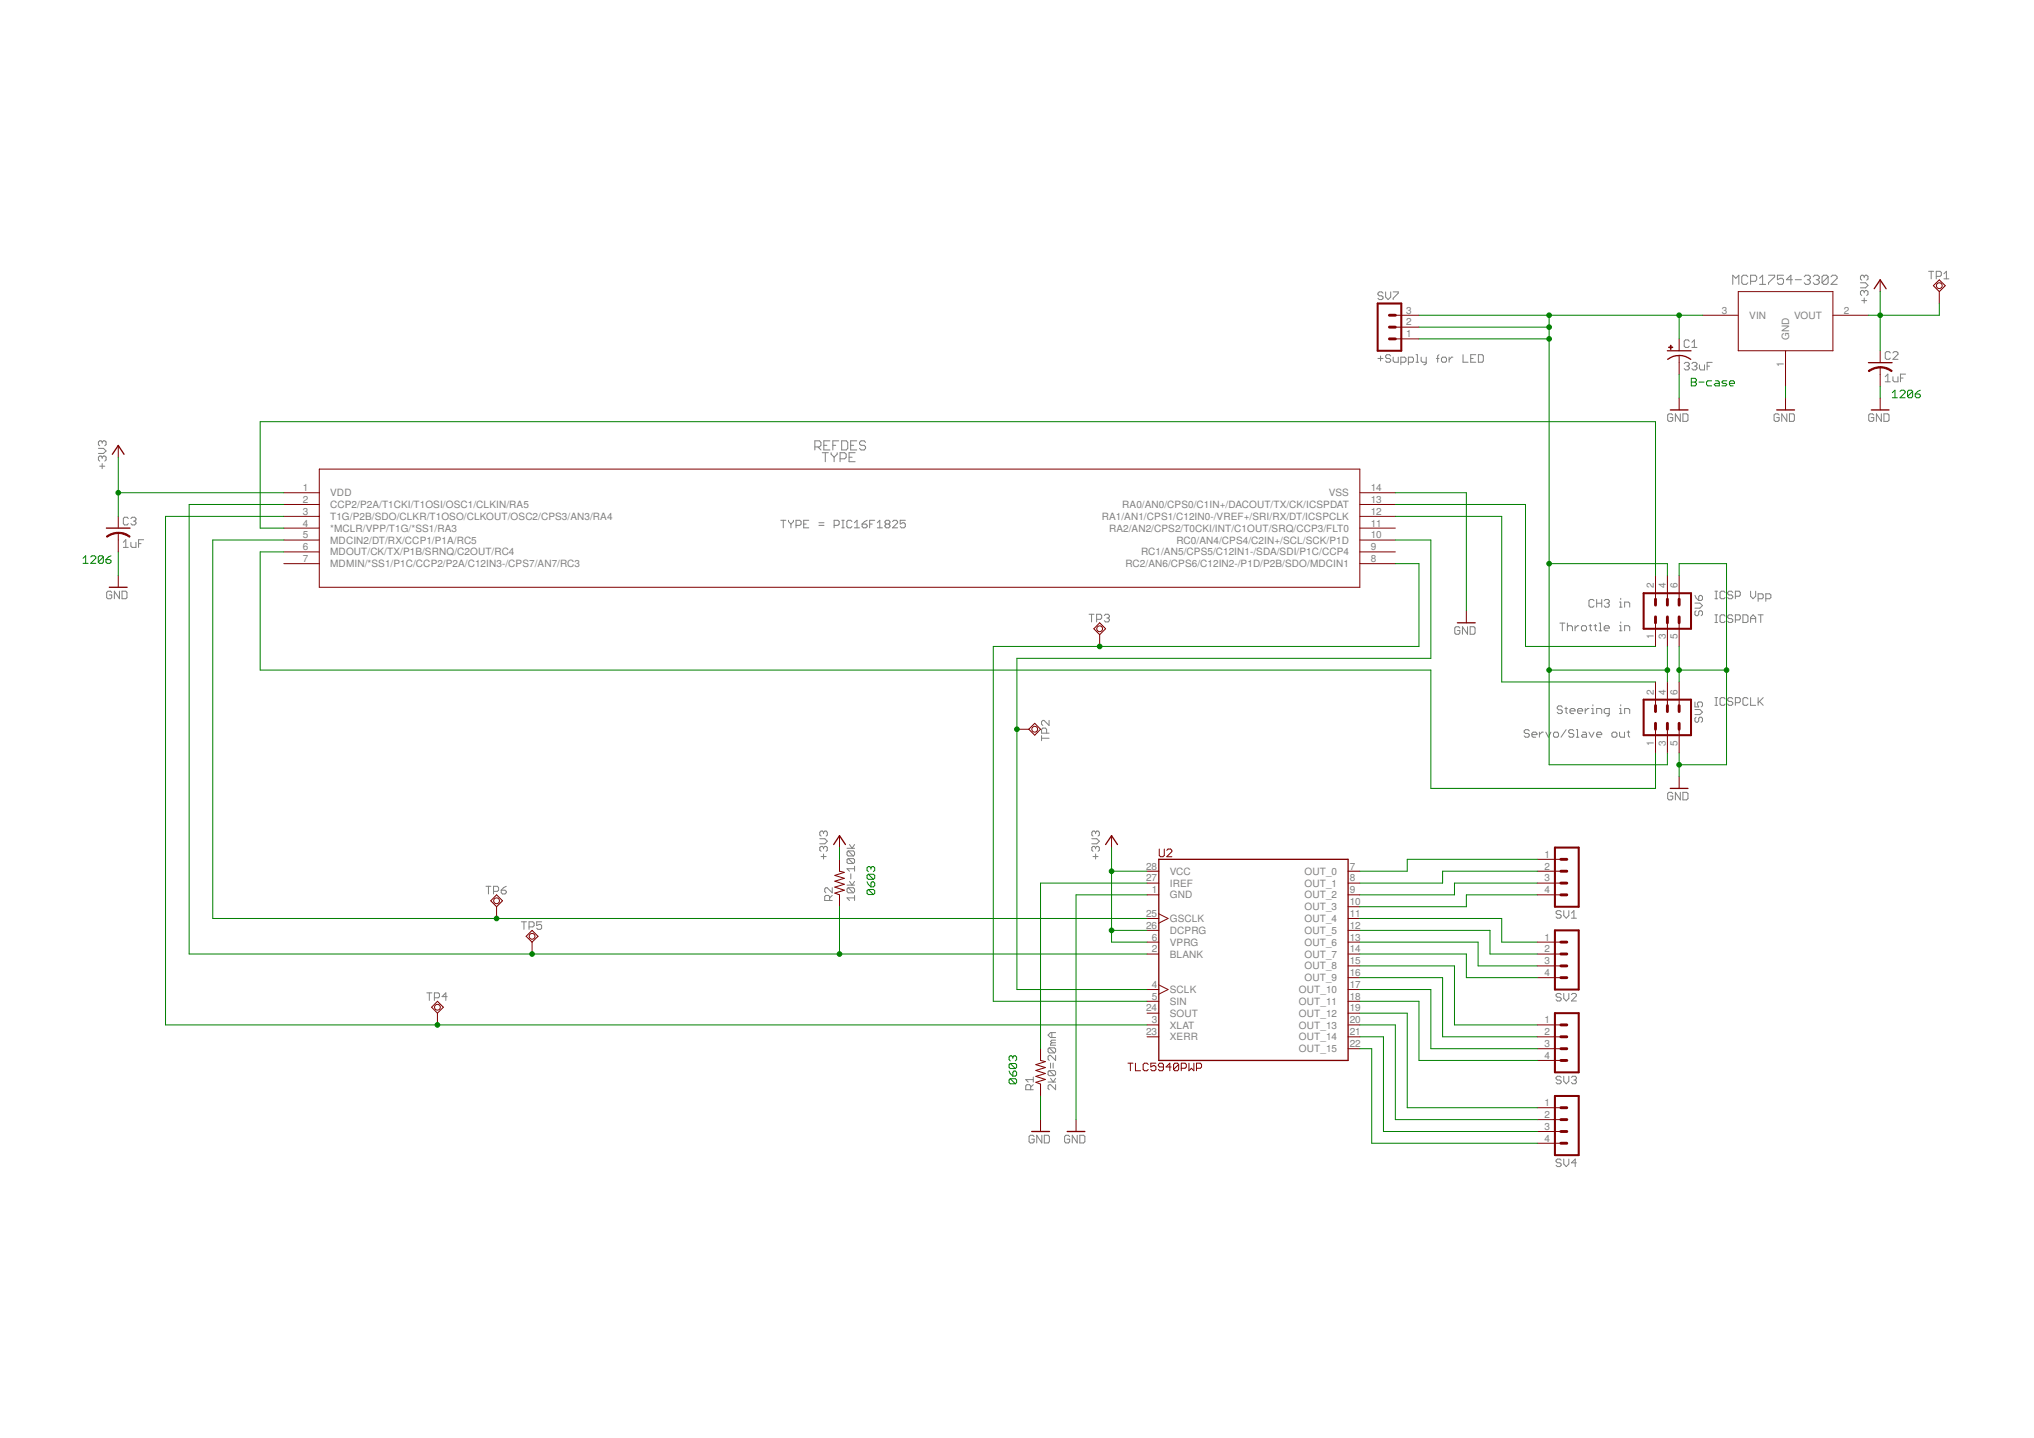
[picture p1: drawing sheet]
<svg xmlns="http://www.w3.org/2000/svg" width="297mm" height="210mm" viewBox="0 0 297 210" stroke-linecap="round" stroke-linejoin="round" font-family="sans-serif">
<g fill="none" stroke="#808080" stroke-width=".15">
<path d="M281.6 39.6h.8M282 39.6v1.1M283.9 40l.3-.4v1.1M201.2 52.3h.8M201.6 52v.7M202 42.8l-.2-.2h-.4l-.2 .2v.2l.2 .2h.4l.2 .1v.2l-.2 .2h-.4l-.2-.2M202.4 42.6v.7l.3 .4 .4-.4v-.7M203.1 52l-.2-.2h-.4l-.1 .3 .1 .2h.4l.2 .2v.2l-.2 .2h-.4l-.1-.2M203.5 52.1v.6l.1 .2h.6v-.8M203.5 42.6h.7v.2l-.7 .7v.2M204.6 52.9h.5l.2-.2v-.4l-.2-.2h-.5v1.1M205.7 52.9h.5l.2-.2v-.4l-.2-.2h-.5v1.1"/>
<path d="M206.8 51.8h.2v1.1M206.8 52.9h.4M207.5 52.1v.6l.2 .2h.6M208.3 52.1v1l-.4 .1M209.8 52.3h.3M210.1 51.8l-.1 .2v.9M210.5 52.3l.2-.2h.4l.1 .2v.4l-.1 .2h-.4l-.2-.2zM211.6 52.1v.8M212.2 52.1h-.2l-.4 .4M213.7 51.8v1.1h.7M214.8 52.3h.3M215.5 51.8h-.7v1.1h.7"/>
<path d="M215.9 51.8h.6l.1 .2v.7l-.1 .2h-.6zM246 53.1l.1-.2h.4l.2 .2v.2l-.2 .1M246.3 53.4h.2M246.5 53.4l.2 .2v.2l-.2 .2h-.4l-.1-.2M246.7 49.8l-.2-.2h-.4l-.1 .2v.7l.1 .2h.4l.2-.2M247.1 53.1l.2-.2h.3l.2 .2v.2l-.2 .1M247.1 50.7h.7M247.1 50l.3-.4v1.1M247.4 53.4h.2M247.6 53.4l.2 .2v.2l-.2 .2h-.3l-.2-.2M248.2 53.3v.5l.2 .2h.5v-.7M249.3 53.4h.4"/>
<path d="M250 52.9h-.7v1.1M253 41.5v-1.3l.5 .4 .4-.4v1.3M255.2 40.4l-.2-.2h-.4l-.2 .2v.9l.2 .2h.4l.2-.2M255.7 41.1h.6l.2-.3v-.4l-.2-.2h-.6v1.3M257 41.5h.9M257 40.6l.4-.4v1.3M258.3 40.2h.9v.2l-.9 .9v.2M260.5 40.2h-.9v.6l.4-.2h.2l.3 .2v.5l-.3 .2h-.4l-.2-.2M261.8 40.8h-.9l.6-.6v1.3M262.2 40.8h.9M263.5 40.4l.2-.2h.4l.3 .2v.2l-.3 .2M263.9 40.8h.2"/>
<path d="M264.1 40.8l.3 .3v.2l-.3 .2h-.4l-.2-.2M264.8 40.4l.2-.2h.5l.2 .2v.2l-.2 .2M265.2 40.8h.3M265.5 40.8l.2 .3v.2l-.2 .2h-.5l-.2-.2M267 40.4l-.2-.2h-.5l-.2 .2v.9M267 40.4v.9l-.2 .2h-.5l-.2-.2M267 40.4l-.9 .9M267.4 40.4l.2-.2h.5l.2 .2v.2l-.9 .9h.9M271.7 41.3h.7l.4 .4-.4 .3h-.7M271.9 43.9h.7M272.2 40.3v.2M272.2 42.6v.2"/>
<path d="M272.2 43.5v.7M272.2 42.6l-.1-.2h-.2l-.2 .2v.3l.2 .2M272.2 40.3l-.1-.1-.4 .1v.4l.2 .2M272.2 42.6l.2-.2h.2l.2 .2v.3l-.2 .2M272.2 40.3l.2-.1 .4 .1v.4l-.2 .2M275.3 55l.4-.4v1.1M275.3 55.7h.8M276.1 51.5l-.2-.2h-.4l-.2 .2v.8l.2 .2h.4l.2-.2M276.4 55v.5l.2 .2h.6v-.7M276.4 51.5l.2-.2h.4l.2 .2v.2l-.8 .8h.8M277.5 55.2h.4M278.3 54.6h-.8v1.1"/>
<path d="M282.8 40.3h.5l.2-.1v-.4l-.2-.2h-.5v1.1M283.9 40.7h.7M14.4 65.4h.7l.4 .4-.4 .4h-.7M14.6 68.1h.7M14.9 64.5v.2M14.9 66.7v.2M14.9 67.7v.7M14.9 66.7l-.1-.1h-.2l-.2 .1v.4l.2 .2M14.9 64.5l-.1-.2h-.2l-.2 .2v.4l.2 .2M14.9 66.7l.2-.1h.2l.2 .1v.4l-.2 .2M14.9 64.5l.2-.2h.2l.2 .2v.4l-.2 .2M18 79.2l.4-.4v1.1"/>
<path d="M18 79.9h.7M18.7 75.7l-.1-.2h-.4l-.2 .2v.7l.2 .2h.4l.1-.2M19.1 79.2v.5l.2 .2h.6v-.7M19.1 75.7l.2-.2h.4l.2 .2v.2l-.2 .2M19.5 76.1h.2M19.7 76.1l.2 .1v.2l-.2 .2h-.4l-.2-.2M20.2 79.4h.4M21 78.8h-.8v1.1M114 75.9h.8M114.4 75.9v1.1M115.1 75.9v.2l.4 .4M115.5 76.5v.5"/>
<path d="M115.9 75.9v.2l-.4 .4M116.2 76.7h.6l.2-.2v-.4l-.2-.2h-.6v1.1M117.4 76.5h.3M118.1 75.9h-.7v1.1h.7M119 65.2h.7l.2-.2v-.4l-.2-.3h-.7v1.4M119.4 65.2l.5 .5M119.6 76.7h.7M119.6 76.3h.7M120.1 66.1h.9M120.3 65h.5M120.5 66.1v1.3M121.2 64.3h-.9v1.4h.9"/>
<path d="M121.4 66.1v.2l.4 .4M121.6 65h.4M121.8 66.7v.7M121.8 76.7h.6l.2-.2v-.4l-.2-.2h-.6v1.1M122.3 66.1v.2l-.5 .4M122.5 64.3h-.9v1.4M122.7 67h.7l.2-.3v-.4l-.2-.2h-.7v1.3M122.9 64.3h.7l.2 .3v.8l-.2 .3h-.7zM122.9 75.9h.4M122.9 77h.4M123.1 75.9v1.1M124 66.7h.4"/>
<path d="M124.2 65h.5M124.4 76.1l-.2-.2h-.4l-.1 .2v.8l.1 .1h.4l.2-.1M124.8 77h.7M124.8 76.3l.4-.4v1.1M124.9 66.1h-.9v1.3h.9M125.1 64.3h-.9v1.4h.9M125.9 76.5h.5l.2 .2v.2l-.2 .1h-.3l-.2-.1zM126.4 64.6l-.2-.3h-.4l-.3 .3v.2l.3 .2h.4l.2 .2v.2l-.2 .3h-.4l-.3-.3M126.6 75.9l-.3 .2-.4 .4M127 76.5h.4M127.7 75.9h-.7v1.1M128.1 77h.8"/>
<path d="M128.1 76.3l.4-.4v1.1M129.4 76.5l-.2-.2 .2-.4h.4l.2 .2-.2 .4M129.4 76.5l-.2 .2 .2 .3h.4l.2-.1-.2-.4M129.4 76.5h.4M130.3 76.1l.2-.2h.4l.2 .2v.2l-.8 .7h.8M132.2 75.9h-.7v.6l.5-.2 .2 .2v.4l-.2 .1h-.3l-.2-.1M244.3 60.6l-.2-.2h-.4l-.2 .2v.7l.2 .2h.4l.2-.2v-.3h-.4M245.4 60.4v1.1l-.7-1.1v1.1M245.8 60.4h.5l.2 .2v.7l-.2 .2h-.5zM259.8 60.6l-.2-.2h-.3l-.2 .2v.7l.2 .2h.3l.2-.2v-.3h-.3M260.9 60.4v1.1l-.7-1.1v1.1M261.3 60.4h.6l.1 .2v.7l-.1 .2h-.6z"/>
<path d="M273.6 60.6l-.1-.2h-.4l-.2 .2v.7l.2 .2h.4l.1-.2v-.3h-.3M274.7 60.4v1.1l-.7-1.1v1.1M275.1 60.4h.6l.2 .2v.7l-.2 .2h-.6zM16.3 86.5l-.1-.2h-.4l-.2 .2v.7l.2 .2h.4l.1-.2v-.4h-.3M17.4 86.3v1.1l-.7-1.1v1.1M17.8 86.3h.6l.1 .2v.7l-.1 .2h-.6zM159 89.7h.8M159.4 89.7v1.1M160.1 90.4h.6l.2-.2v-.3l-.2-.2h-.6v1.1M161.3 89.9l.2-.2h.3l.2 .2v.1l-.2 .2M161.6 90.2h.2M161.8 90.2l.2 .2v.2l-.2 .2h-.3l-.2-.2"/>
<path d="M213.2 91.7l-.2-.2h-.4l-.2 .2v.7l.2 .2h.4l.2-.2v-.4h-.4M214.3 91.5v1.1l-.7-1.1v1.1M214.7 91.5h.5l.2 .2v.7l-.2 .2h-.5zM227.8 91h.7M228.2 91v1.1M228.9 91v1.1M228.9 91.5l.2-.2h.3l.2 .2v.6M230 91.3v.8M230.6 91.3h-.2l-.4 .4M231.1 91.3h.4l.2 .2v.4l-.2 .2h-.4l-.2-.2v-.4zM232.1 91.3h.3M232.2 91.1v.8l.2 .2"/>
<path d="M232.8 91.3h.4M232.8 87.7l-.2-.2h-.4l-.1 .2v.7l.1 .2h.4l.2-.2M233 91.1v.8l.2 .2M233.2 87.5v1.1M233.2 88.1h.7M233.5 91h.2v1.1M233.5 92.1h.4M233.9 87.5v1.1M234.3 87.7l.2-.2h.3l.2 .2v.2l-.2 .2M234.3 91.7h.7l-.2-.4h-.3l-.2 .2v.4l.2 .2h.3M234.7 88.1h.1M234.8 88.1l.2 .1v.2l-.2 .2h-.3l-.2-.2"/>
<path d="M236.5 87.9h.2v.7M236.5 91.3h.2v.8M236.5 92.1h.4M236.5 88.6h.4M236.7 87.3v.2M236.7 90.8v.2M237.3 88.6v-.7h.5l.2 .2v.5M237.3 92.1v-.8h.5l.2 .2v.6M247.5 88h.7l.4 .4-.4 .4h-.7M247.5 86.9l.2 .4 .4 .4M247.7 89.2l-.2 .1v.4l.2 .2h.2l.2-.2v-.4l.1-.1h.2l.2 .1v.4l-.2 .2M248.2 86.9h.2l.2 .2v.4l-.2 .2h-.3v-.6z"/>
<path d="M250.4 90.9h.4M250.4 89.7h.4M250.4 87.4h.4M250.4 86.3h.4M250.6 86.3v1.1M250.6 89.7v1.2M251.9 86.5l-.1-.2h-.4l-.2 .2v.7l.2 .2h.4l.1-.2M251.9 89.9l-.1-.2h-.4l-.2 .2v.8l.2 .2h.4l.1-.2M253 86.5l-.1-.2h-.4l-.2 .2v.2l.2 .1h.4l.1 .2v.2l-.1 .2h-.4l-.2-.2M253 89.9l-.1-.2h-.4l-.2 .2v.2l.2 .2h.4l.1 .2v.2l-.1 .2h-.4l-.2-.2M253.4 87h.6l.1-.2v-.3l-.1-.2h-.6v1.1M253.4 90.5h.6l.1-.2v-.4l-.1-.2h-.6v1.2"/>
<path d="M254.5 89.7h.6l.2 .2v.8l-.2 .2h-.6zM255.7 86.3v.7l.3 .4 .4-.4v-.7M255.7 90.9v-.8l.3-.4 .4 .4v.8M255.7 90.3h.7M256.8 87.4h.5l.2-.2v-.4l-.2-.1h-.5v1.1M256.8 89.7h.7M257.1 89.7v1.2M257.9 87.4h.5l.2-.2v-.4l-.2-.1h-.5v1.1M152.1 107.8h1.1M152.1 107.4v.7M152.8 107v-.5l-.1-.2h-.4l-.2 .2v.5h1.1M153.2 105.2v.7l-.7-.7h-.2l-.2 .1v.4l.2 .2"/>
<path d="M223.3 106.7l-.2-.2h-.3l-.2 .2v.2l.2 .2h.3l.2 .1v.2l-.2 .2h-.3l-.2-.2M223.7 107.2h.8v-.1l-.2-.2h-.4l-.2 .2v.3l.2 .2h.4M224.8 106.9v.7M225.4 106.9h-.2l-.4 .3M225.7 106.9l.4 .7 .4-.7M226.9 107.1l.2-.2h.3l.2 .2v.3l-.2 .2h-.3l-.2-.2zM228.2 103.2l-.2-.2h-.4l-.2 .2v.2l.2 .2h.4l.2 .2v.2l-.2 .2h-.4l-.2-.2M228.5 103.4h.4M228.7 106.5l-.7 1.1M228.7 103.2v.8l.2 .2M229.3 103.8h.7v-.2l-.2-.2h-.3l-.2 .2v.4l.2 .2h.3M229.8 106.7l-.2-.2h-.3l-.2 .2v.2l.2 .2h.3l.2 .1v.2l-.2 .2h-.3l-.2-.2"/>
<path d="M230.2 106.5h.2v1.1M230.2 107.6h.4M230.4 103.8h.7l-.2-.4h-.3l-.2 .2v.4l.2 .2h.3M231.1 106.9h.4l.2 .2v.5h-.6l-.2-.2 .2-.2h.6M231.5 103.4v.8M232.1 106.9l.3 .7 .4-.7M232.1 103.4h-.2l-.4 .4M232.4 104.2h.4M232.4 103.4h.2v.8M232.6 102.9v.1M233.2 107.2h.7v-.1l-.2-.2h-.3l-.2 .2v.3l.2 .2h.3M233.2 104.2v-.8h.5l.2 .2v.6"/>
<path d="M235 104.2h-.5l-.2-.2v-.4l.2-.2h.5v.9l-.2 .2h-.1M235.4 107.1l.2-.2h.3l.2 .2v.3l-.2 .2h-.3l-.2-.2zM236.5 106.9v.5l.2 .2h.5v-.7M236.5 104.2h.4M236.5 103.4h.2v.8M236.7 102.9v.1M237.3 104.2v-.8h.5l.2 .2v.6M237.6 106.9h.4M237.8 106.7v.7l.2 .2M244.3 115.8l-.2-.1h-.4l-.2 .1v.8l.2 .2h.4l.2-.2v-.4h-.4M245.4 115.7v1.1l-.7-1.1v1.1M245.8 115.7h.5l.2 .1v.8l-.2 .2h-.5z"/>
<path d="M247.5 102.5v.7h.6l-.2-.4v-.2l.2-.1h.3l.2 .1v.4l-.2 .2M247.5 103.6h.7l.4 .3-.4 .4h-.7M247.7 104.7l-.2 .2v.3l.2 .2h.2l.2-.2v-.3l.1-.2h.2l.2 .2v.3l-.2 .2M250.4 103h.4M250.4 101.8h.4M250.6 101.8v1.2M251.9 102l-.1-.2h-.4l-.2 .2v.8l.2 .2h.4l.1-.2M253 102l-.1-.2h-.4l-.2 .2v.2l.2 .2h.4l.1 .2v.2l-.1 .2h-.4l-.2-.2M253.4 102.6h.6l.1-.2v-.4l-.1-.2h-.6v1.2M255.3 102l-.2-.2h-.4l-.2 .2v.8l.2 .2h.4l.2-.2M255.7 101.8v1.2h.7M256.8 101.8v1.2"/>
<path d="M256.9 102.4l.6 .6M257.5 101.8l-.7 .8M71 129.4h.7M71.3 129.4v1.1M72.1 130.1h.5l.2-.2v-.3l-.2-.2h-.5v1.1M73.2 129.9h.5l.2 .2v.2l-.2 .2h-.3l-.2-.2zM73.9 129.4l-.3 .2-.4 .3M76.1 134.6h.8M76.5 134.6v1.1M77.3 135.3h.5l.2-.2v-.4l-.2-.1h-.5v1.1M79.1 134.6h-.7v.5l.5-.2 .2 .2v.4l-.2 .2h-.4l-.1-.2M119.7 122.4h.8l.3 .4-.3 .4h-.8"/>
<path d="M119.9 125h.7M120.3 123.7l-.2-.2h-.2l-.2 .2v.4l.2 .2M120.3 123.7l.2-.2h.1l.2 .2v.4l-.2 .2M120.3 121.5l-.2-.2h-.2l-.2 .2v.4l.2 .1M120.3 121.5l.2-.2h.1l.2 .2v.4l-.2 .1M120.3 121.5v.2M120.3 123.7v.2M120.3 124.7v.7M121.2 131.4v-.5l-.2-.2h-.4l-.2 .2v.5h1.1M121.5 129.6v.7l-.7-.7h-.2l-.2 .2v.3l.2 .2M121.5 130.7l-.3 .4M123.7 129.2h1.1"/>
<path d="M123.7 123.8h1.1M123.9 124.2l-.2 .2v.4l.2 .1h.7M123.9 125.3l-.2 .2v.4l.2 .1h.7M123.9 129.6l-.2 .2v.3l.2 .2h.7M123.9 124.2h.7l.2 .2v.4l-.2 .1M123.9 125.3h.7l.2 .2v.4l-.2 .1M123.9 129.6h.7l.2 .2v.3l-.2 .2M123.9 129.6l.7 .7M123.9 125.3l.7 .7M123.9 124.2l.7 .7M124.1 128.7l.3 .5 .4-.5M124.1 123.3l.3 .5 .4-.5"/>
<path d="M124.2 127.6v.7M124.8 126.8h-1.1l.4 .4M124.8 131.1h-1.1l.4 .3M124.8 126.4v.8M124.8 130.7v.7M159.4 122.4h.8l.3 .4-.3 .4h-.8M159.6 125h.8M160 121.5v.2M160 123.7v.2M160 124.7v.7M160 123.7l-.2-.2h-.2l-.2 .2v.4l.2 .2M160 121.5l-.2-.2h-.2l-.2 .2v.4l.2 .1"/>
<path d="M160 123.7l.2-.2h.2l.1 .2v.4l-.1 .2M160 121.5l.2-.2h.2l.1 .2v.4l-.1 .1M228 133.1l-.2-.2h-.4l-.2 .2v.2l.2 .2h.4l.2 .1v.2l-.2 .2h-.4l-.2-.2M228.4 132.9v.7l.3 .4 .4-.4v-.7M229.5 134h.7M229.5 133.3l.3-.4v1.1M62.3 144.9h.8M62.7 144.9v1.1M63.4 145.6h.6l.2-.1v-.4l-.2-.2h-.6v1.1M65.3 145.5h-.7l.5-.6v1.1M150.5 159.1v-.6l-.2-.2h-.3l-.2 .2v.6h1.1M150.9 158.3l-.4 .4"/>
<path d="M150.9 157.6h-1.1l.4 .3M150.9 157.2v.7M153.1 157.9h1.1M153.2 153h.8l.2 .1v.4l-.2 .2M153.2 156.3h.8l.2 .2v.3l-.2 .2M153.2 153l-.1 .1v.4l.1 .2h.8M153.2 156.3l-.1 .2v.3l.1 .2h.8M153.2 156.3l.8 .7M153.2 153l.8 .7M153.4 157.4l.4 .5 .4-.5M153.4 155.2v.7M153.6 152.2l-.2 .2v.2h.8"/>
<path d="M153.6 152.2h.6M153.6 150.7v.7M153.8 155.2v.7M154.2 150.7h-.8l-.3 .4 .3 .3h.8M154.2 154.1v.7l-.8-.7h-.2l-.1 .1v.4l.1 .2M154.2 158.3v.8l-.8-.8h-.2l-.1 .2v.4l.1 .2M154.2 151.8h-.6l-.2 .2 .2 .2M228 145.2l-.2-.2h-.4l-.2 .2v.2l.2 .2h.4l.2 .1v.2l-.2 .2h-.4l-.2-.2M228 157.3l-.2-.2h-.4l-.2 .2v.2l.2 .1h.4l.2 .2v.2l-.2 .2h-.4l-.2-.2M228.4 145v.7l.3 .4 .4-.4v-.7M228.4 157.1v.7l.3 .4 .4-.4v-.7M229.5 145.2l.2-.2h.3l.2 .2v.2l-.7 .7h.7"/>
<path d="M229.5 157.3l.2-.2h.3l.2 .2v.2l-.2 .1M229.8 157.6h.2M230 157.6l.2 .2v.2l-.2 .2h-.3l-.2-.2M151 165.9l-.2-.2h-.3l-.2 .2v.7l.2 .2h.3l.2-.2v-.3h-.3M152.1 165.7v1.1l-.7-1.1v1.1M152.5 165.7h.6l.1 .2v.7l-.1 .2h-.6zM156.2 165.9l-.2-.2h-.3l-.2 .2v.7l.2 .2h.3l.2-.2v-.3h-.4M157.3 165.7v1.1l-.7-1.1v1.1M157.7 165.7h.5l.2 .2v.7l-.2 .2h-.5zM228 169.4l-.2-.2h-.4l-.2 .2v.1l.2 .2h.4l.2 .2v.2l-.2 .2h-.4l-.2-.2M228.4 169.2v.7l.3 .4 .4-.4v-.7M230.2 169.7h-.7l.5-.5v1.1"/>
</g>
<g fill="none" stroke="#800000" stroke-width=".19">
<path d="M243.5 51.2h3.5M243.9 59.8h2.6M245.2 51.9a2.85 2.85 0 0 1 1.7 .6M245.2 51.9a2.54 2.54 0 0 0-1.7 .6M259.5 59.8h2.6M272.9 52.9h3.4M273.3 59.8h2.6M273.7 42.1l.9-1.2 .8 1.2M15.5 77.1h3.5M16.4 66.3l.9-1.3 .8 1.3M16 85.7h2.6M212.8 90.9h2.6"/>
<path d="M243.9 115.1h2.6M121.8 123.3l.8-1.3 .9 1.3M161.5 123.3l.8-1.3 .9 1.3M169.2 125.4h27.7v29.4h-27.7zM150.7 165.2h2.6M155.9 165.2h2.5"/>
</g>
<g fill="none" stroke="#800000" stroke-width=".15">
<path d="M203.8 46h3.4M203.8 49.5h3.4M203.8 47.8h3.4M245.2 49.5v1.7M245.2 51.9v2.8M245.2 58.1v1.7M248.7 46h5.2M253.9 42.6h13.8v8.6h-13.8zM260.8 51.2v5.2M260.8 58.1v1.7M267.7 46h5.2M274.6 40.9v1.7"/>
<path d="M274.6 51.2v1.7M274.6 53.6v2.8M274.6 58.1v1.7M282.3 41.7l.9-.8 .9 .8-.9 .9zM283.2 42.6v1.7M17.3 65v1.7M17.3 75.4v1.7M17.3 77.8v2.8M41.4 71.9h5.2M41.4 73.6h5.2M41.4 75.4h5.2M41.4 77.1h5.2"/>
<path d="M41.4 78.8h5.2M46.6 68.5h152v17.2h-152zM198.6 71.9h5.2M198.6 73.6h5.2M198.6 75.4h5.2M198.6 77.1h5.2M198.6 78.8h5.2M17.3 84v1.7M41.4 80.6h5.2M41.4 82.3h5.2M160.6 90.9l.9 .9-.9 .8-.9-.8zM160.6 92.6v1.8"/>
<path d="M198.6 80.6h5.2M198.6 82.3h5.2M214.1 89.2v1.7M241.8 84v3.5M241.8 90.9v3.5M241.8 99.5v3.5M243.5 84v3.5M243.5 90.9v3.5M243.5 99.5v3.5M245.2 84v3.5M245.2 90.9v3.5M245.2 99.5v3.5"/>
<path d="M148.5 106.4h1.7M150.2 106.4l.9-.8 .9 .8-.9 .9zM241.8 106.4v3.5M243.5 106.4v3.5M245.2 106.4v3.5M245.2 113.3v1.8M72.5 130.6l.9 .9-.9 .9-.8-.9zM72.5 132.4v1.7M77.7 135.8l.9 .9-.9 .8-.9-.8zM77.7 137.5v1.8M122.6 125.4v1.8l.7 .1-1.4 .5 1.4 .4-1.4 .4 1.4 .5-1.4 .4 1.4 .4-1.4 .5 .7 .2v1.8M122.6 122v1.7"/>
<path d="M162.3 122v1.7M167.5 128.9h1.7M167.5 134.1h1.7M167.5 135.8h1.7M167.5 127.2h1.7M167.5 130.6h1.7M167.5 139.3h1.7M167.5 137.5h1.7M169.2 133.4l1.4 .7-1.4 .6M169.3 123.9v1l.2 .2h.3l.2-.2v-1M170.4 124.1l.2-.2h.3l.2 .2v.2l-.7 .8h.7M196.9 128.9h1.7"/>
<path d="M196.9 134.1h1.7M196.9 135.8h1.7M196.9 127.2h1.7M196.9 130.6h1.7M196.9 139.3h1.7M196.9 137.5h1.7M196.9 132.4h1.7M224.5 128.9h3.4M224.5 127.2h3.4M224.5 130.6h3.4M224.5 139.3h3.4M224.5 137.5h3.4"/>
<path d="M224.5 125.4h3.4M63.9 146.2l.8 .8-.8 .9-.9-.9zM63.9 147.9v1.7M152 153.1v1.7l.7 .2-1.4 .4 1.4 .4-1.4 .5 1.4 .4-1.4 .4 1.4 .5-1.4 .4 .7 .2v1.8M164.7 155.2h.8M165.1 155.2v1.1M165.8 155.2v1.1h.8M167.5 151.3h1.7M167.5 147.9h1.7M167.5 149.6h1.7M167.5 144.4h1.7M167.5 146.2h1.7"/>
<path d="M167.7 155.4l-.2-.2h-.4l-.2 .2v.7l.2 .2h.4l.2-.2M168.8 155.2h-.7v.5l.3-.1h.2l.2 .1v.4l-.2 .2h-.4l-.1-.2M169.2 143.8l1.4 .6-1.4 .7M169.9 155.7h-.5l-.2-.1v-.2l.2-.2h.3l.2 .2v.7l-.2 .2h-.3l-.2-.2M171 155.7h-.7l.5-.5v1.1M172.1 155.4l-.1-.2h-.4l-.2 .2v.7M172.1 155.4v.7l-.1 .2h-.4l-.2-.2M172.1 155.4l-.7 .7M172.5 155.9h.6l.1-.2v-.3l-.1-.2h-.6v1.1M173.6 155.2v1.1l.4-.4 .3 .4v-1.1M174.7 155.9h.6l.2-.2v-.3l-.2-.2h-.6v1.1M196.9 153.1h1.7"/>
<path d="M196.9 151.3h1.7M196.9 147.9h1.7M196.9 149.6h1.7M196.9 144.4h1.7M196.9 146.2h1.7M196.9 141h1.7M196.9 142.7h1.7M224.5 153.1h3.4M224.5 151.3h3.4M224.5 149.6h3.4M224.5 141h3.4M224.5 142.7h3.4"/>
<path d="M224.5 154.8h3.4M152 163.4v1.8M157.1 163.4v1.8M224.5 161.7h3.4M224.5 163.4h3.4M224.5 165.2h3.4M224.5 166.9h3.4"/>
<circle cx="283.2" cy="41.7" r=".42"/>
<circle cx="160.6" cy="91.8" r=".42"/>
<circle cx="151.1" cy="106.4" r=".42"/>
<circle cx="72.5" cy="131.5" r=".42"/>
<circle cx="77.7" cy="136.7" r=".42"/>
<circle cx="63.9" cy="147" r=".42"/>
</g>
<g fill="#800000" stroke="#800000" stroke-width=".15">
<path d="M243.7 50.7h.6h-.6z"/>
<path d="M243.9 50.4h.1v.6h-.1z"/>
</g>
<g fill="#800000" stroke="#800000" stroke-width=".15">
<path d="M274.6 53.5a2.54 2.54 0 0 1 1.7 .6l-.1 .2a2.89 2.89 0 0 0-1.6-.6z" fill-rule="evenodd"/>
<path d="M272.8 54.1a2.87 2.87 0 0 1 1.8-.6v.2a2.9 2.9 0 0 0-1.7 .6z" fill-rule="evenodd"/>
<path d="M17.3 77.7a2.47 2.47 0 0 1 1.7 .6l-.1 .1a2.9 2.9 0 0 0-1.6-.5z" fill-rule="evenodd"/>
<path d="M15.5 78.3a2.71 2.71 0 0 1 1.8-.6v.2a2.76 2.76 0 0 0-1.7 .5z" fill-rule="evenodd"/>
</g>
<path d="M201.2 44.3h3.4v6.9h-3.4zM240 86.6h7v5.2h-7zM240 102.1h7v5.2h-7zM227.1 123.7h3.4v8.7h-3.4zM227.1 135.8h3.4v8.6h-3.4zM227.1 147.9h3.4v8.6h-3.4zM227.1 160h3.4v8.6h-3.4z" fill="none" stroke="#800000" stroke-width=".3"/>
<g fill="none" stroke="#800000" stroke-width=".42">
<path d="M202.9 46h.9M202.9 47.8h.9M202.9 49.5h.9M241.8 87.5v.8M241.8 90v.9M243.5 87.5v.8M243.5 90v.9M245.2 87.5v.8M245.2 90v.9M241.8 103v.9M241.8 105.6v.8M243.5 103v.9"/>
<path d="M243.5 105.6v.8M245.2 103v.9M245.2 105.6v.8M227.9 128.9h.9M227.9 127.2h.9M227.9 125.4h.9M227.9 130.6h.9M227.9 139.3h.9M227.9 137.5h.9M227.9 141h.9M227.9 142.7h.9M227.9 153.1h.9"/>
<path d="M227.9 151.3h.9M227.9 149.6h.9M227.9 154.8h.9M227.9 165.2h.9M227.9 163.4h.9M227.9 161.7h.9M227.9 166.9h.9"/>
</g>
<g fill="none" stroke="#008000" stroke-width=".15">
<path d="M207.2 46h41.5M207.2 47.8h19M207.2 49.5h19M226.2 46v65.6h17.3v-1.7M245.2 46v3.5M245.2 54.7v3.4M247 55.2h.5l.2 .2v.2l-.2 .2 .2 .2v.1l-.2 .2h-.5zM247 55.8h.5M248.1 55.8h.8M250 55.6h-.6l-.2 .2v.3l.2 .2h.6M250.5 55.6h.4l.2 .2v.5h-.6l-.2-.2 .2-.1h.6M252.2 55.6h-.6l-.1 .2 .1 .2h.4l.2 .1-.2 .2h-.5"/>
<path d="M252.6 56h.7v-.2l-.2-.2h-.3l-.2 .2v.3l.2 .2h.3M260.8 56.4v1.7M274.6 42.6v8.6M274.6 56.4v1.7M276.4 57.3l.3-.3v1.1M276.4 58.1h.7M277.5 57.1l.2-.1h.3l.2 .1v.2l-.7 .8h.7M279.3 57.1v.8l-.2 .2h-.3l-.2-.2M279.3 57.1l-.2-.1h-.3l-.2 .1v.8M279.3 57.1l-.7 .8M279.7 57.5h.5l.2 .2v.2l-.2 .2h-.3l-.2-.2zM280.4 57l-.3 .1-.4 .4"/>
<path d="M283.2 44.3v1.7h-10.3M17.3 66.7v8.7M17.3 71.9h24.1M41.4 78.8h-10.3v55.3h136.4M41.4 75.4h-17.2v74.2h143.3M41.4 73.6h-13.8v65.7h139.9M41.4 77.1h-3.4v-15.5h203.8v22.4M203.8 71.9h10.3v17.3M203.8 73.6h19v20.8h19M203.8 78.8h5.2v17.3h-60.5v48.3h19M203.8 75.4h15.5v24.1h22.5M12.1 81.5l.4-.4v1.1"/>
<path d="M12.1 82.2h.8M13.3 81.3l.1-.2h.4l.2 .2v.2l-.7 .7h.7M15.1 81.3v.7l-.2 .2h-.4l-.1-.2M15.1 81.3l-.2-.2h-.4l-.1 .2v.7M15.1 81.3l-.7 .7M15.5 81.7h.5l.2 .2v.1l-.2 .2h-.3l-.2-.2zM16.2 81.1l-.4 .2-.3 .4M17.3 80.6v3.4M41.4 80.6h-3.4v17.2h171v17.3h32.8v-5.2M203.8 82.3h3.4v12.1h-62.1v51.8h22.4M226.2 82.3h17.3v1.7M226.2 97.8h17.3"/>
<path d="M243.5 94.4v5.1M245.2 84v-1.7h6.9v29.3h-6.9M245.2 94.4v5.1M245.2 97.8h6.9M245.2 109.9v3.4M122.6 123.7v1.7M122.6 132.4v6.9M126.6 128.7l.2 .4 .4 .4M126.8 129.8l-.2 .2v.4l.2 .2h.8M126.8 127.6l-.2 .2v.4l.2 .2h.8M126.8 129.8h.8l.1 .2v.4l-.1 .2M126.8 127.6h.8l.1 .2v.4l-.1 .2"/>
<path d="M126.8 129.8l.8 .8M126.8 127.6l.8 .8M127.2 126.7l-.2-.2h-.2l-.2 .2v.3l.2 .2M127.2 126.7l.2-.2h.2l.1 .2v.3l-.1 .2M127.2 126.7v.2M127.4 128.7h.2l.1 .2v.4l-.1 .2h-.4v-.6zM162.3 127.2h5.2M162.3 123.7v13.8h5.2M162.3 135.8h5.2M167.5 130.6h-10.4v32.8M167.5 128.9h-15.5v24.2M198.6 135.8h19v3.5h6.9"/>
<path d="M198.6 137.5h17.3v3.5h8.6M198.6 134.1h20.7v3.4h5.2M198.6 139.3h15.5v3.4h10.4M224.5 125.4h-19v1.8h-6.9M224.5 127.2h-13.8v1.7h-12.1M224.5 128.9h-12.1v1.7h-13.8M224.5 130.6h-10.4v1.8h-15.5M147.4 156.3l.1 .4 .4 .4M147.5 157.5l-.1 .1v.4l.1 .2h.8M147.5 155.2l-.1 .2v.4l.1 .2h.8M147.5 157.5h.8l.2 .1v.4l-.2 .2M147.5 155.2h.8l.2 .2v.4l-.2 .2"/>
<path d="M147.5 157.5l.8 .7M147.5 155.2l.8 .8M147.9 154.3l-.2-.2h-.2l-.1 .2v.4l.1 .2M147.9 154.3l.2-.2h.2l.2 .2v.4l-.2 .2M147.9 154.3v.2M148.1 156.3h.2l.2 .2v.4l-.2 .2h-.4v-.6zM152 160v3.4M198.6 146.2h8.6v8.6h17.3M198.6 144.4h10.4v8.7h15.5M198.6 149.6h5.2v13.8h20.7M198.6 141h13.8v8.6h12.1M198.6 147.9h6.9v13.8h19"/>
<path d="M198.6 142.7h12.1v8.6h13.8M198.6 153.1h1.7v13.8h24.2M198.6 151.3h3.4v13.9h22.5"/>
</g>
<g fill="#008000" stroke="#008000" stroke-width=".15">
<circle cx="162.3" cy="127.2" r=".34"/>
<circle cx="162.3" cy="135.8" r=".34"/>
<circle cx="17.3" cy="71.9" r=".34"/>
<circle cx="274.6" cy="46" r=".34"/>
<circle cx="245.2" cy="111.6" r=".34"/>
<circle cx="245.2" cy="97.8" r=".34"/>
<circle cx="252.1" cy="97.8" r=".34"/>
<circle cx="160.6" cy="94.4" r=".34"/>
<circle cx="148.5" cy="106.4" r=".34"/>
<circle cx="63.9" cy="149.6" r=".34"/>
<circle cx="122.6" cy="139.3" r=".34"/>
<circle cx="77.7" cy="139.3" r=".34"/>
<circle cx="72.5" cy="134.1" r=".34"/>
<circle cx="243.5" cy="97.8" r=".34"/>
<circle cx="226.2" cy="97.8" r=".34"/>
<circle cx="226.2" cy="82.3" r=".34"/>
<circle cx="245.2" cy="46" r=".34"/>
<circle cx="226.2" cy="46" r=".34"/>
<circle cx="226.2" cy="47.8" r=".34"/>
<circle cx="226.2" cy="49.5" r=".34"/>
</g>
<g font-size="1.5" fill="#808080">
<text x="205.4" y="47.5">2</text>
<text x="205.4" y="45.8">3</text>
<text x="251.5" y="45.8">3</text>
<text x="255.5" y="46.5">VIN</text>
<text x="262" y="46.5">VOUT</text>
<text x="269.3" y="45.8">2</text>
<text x="205.4" y="49.2">1</text>
<text x="260.5" y="53.6" transform="rotate(-90 260.5 53.6)">1</text>
<text x="261.3" y="49.6" transform="rotate(-90 261.3 49.6)">GND</text>
<text x="44.2" y="71.7">1</text>
<text x="200.2" y="71.7">14</text>
<text x="44.2" y="73.4">2</text>
<text x="44.2" y="75.1">3</text>
<text x="44.2" y="76.9">4</text>
<text x="48.2" y="77.6">*MCLR/VPP/T1G/*SS1/RA3</text>
<text x="48.2" y="72.4">VDD</text>
<text x="48.2" y="74.2">CCP2/P2A/T1CKI/T1OSI/OSC1/CLKIN/RA5</text>
<text x="48.2" y="75.9">T1G/P2B/SDO/CLKR/T1OSO/CLKOUT/OSC2/CPS3/AN3/RA4</text>
<text x="160.9" y="75.9">RA1/AN1/CPS1/C12IN0-/VREF+/SRI/RX/DT/ICSPCLK</text>
<text x="162" y="77.6">RA2/AN2/CPS2/T0CKI/INT/C1OUT/SRQ/CCP3/FLT0</text>
<text x="163.9" y="74.2">RA0/AN0/CPS0/C1IN+/DACOUT/TX/CK/ICSPDAT</text>
<text x="194.1" y="72.4">VSS</text>
<text x="200.2" y="76.9">11</text>
<text x="200.2" y="75.1">12</text>
<text x="200.2" y="73.4">13</text>
<text x="44.2" y="78.6">5</text>
<text x="44.2" y="80.3">6</text>
<text x="44.2" y="82">7</text>
<text x="48.2" y="79.3">MDCIN2/DT/RX/CCP1/P1A/RC5</text>
<text x="48.2" y="81.1">MDOUT/CK/TX/P1B/SRNQ/C2OUT/RC4</text>
<text x="48.2" y="82.8">MDMIN/*SS1/P1C/CCP2/P2A/C12IN3-/CPS7/AN7/RC3</text>
<text x="164.4" y="82.8">RC2/AN6/CPS6/C12IN2-/P1D/P2B/SDO/MDCIN1</text>
<text x="166.6" y="81.1">RC1/AN5/CPS5/C12IN1-/SDA/SDI/P1C/CCP4</text>
<text x="171.8" y="79.3">RC0/AN4/CPS4/C2IN+/SCL/SCK/P1D</text>
<text x="200.2" y="82">8</text>
<text x="200.2" y="80.3">9</text>
<text x="200.2" y="78.6">10</text>
<text x="241.5" y="85.9" transform="rotate(-90 241.5 85.9)">2</text>
<text x="243.3" y="85.9" transform="rotate(-90 243.3 85.9)">4</text>
<text x="245" y="85.9" transform="rotate(-90 245 85.9)">6</text>
<text x="241.5" y="93.3" transform="rotate(-90 241.5 93.3)">1</text>
<text x="243.3" y="93.3" transform="rotate(-90 243.3 93.3)">3</text>
<text x="245" y="93.3" transform="rotate(-90 245 93.3)">5</text>
<text x="241.5" y="101.4" transform="rotate(-90 241.5 101.4)">2</text>
<text x="243.3" y="101.4" transform="rotate(-90 243.3 101.4)">4</text>
<text x="245" y="101.4" transform="rotate(-90 245 101.4)">6</text>
<text x="241.5" y="108.8" transform="rotate(-90 241.5 108.8)">1</text>
<text x="243.3" y="108.8" transform="rotate(-90 243.3 108.8)">3</text>
<text x="245" y="108.8" transform="rotate(-90 245 108.8)">5</text>
<text x="225.6" y="125.2">1</text>
<text x="167.4" y="128.7">27</text>
<text x="167.4" y="126.9">28</text>
<text x="168.2" y="130.4">1</text>
<text x="170.8" y="129.4">IREF</text>
<text x="170.8" y="127.7">VCC</text>
<text x="170.8" y="131.1">GND</text>
<text x="190.5" y="129.4">OUT_1</text>
<text x="190.5" y="127.7">OUT_0</text>
<text x="190.5" y="131.1">OUT_2</text>
<text x="197.1" y="128.7">8</text>
<text x="197.1" y="126.9">7</text>
<text x="197.1" y="130.4">9</text>
<text x="225.6" y="126.9">2</text>
<text x="225.6" y="128.7">3</text>
<text x="225.6" y="130.4">4</text>
<text x="167.4" y="133.8">25</text>
<text x="167.4" y="135.6">26</text>
<text x="168.2" y="137.3">6</text>
<text x="170.8" y="134.6">GSCLK</text>
<text x="170.8" y="136.3">DCPRG</text>
<text x="190.5" y="132.9">OUT_3</text>
<text x="190.5" y="134.6">OUT_4</text>
<text x="190.5" y="136.3">OUT_5</text>
<text x="197.1" y="132.1">10</text>
<text x="197.1" y="133.8">11</text>
<text x="197.1" y="135.6">12</text>
<text x="197.1" y="137.3">13</text>
<text x="225.6" y="137.3">1</text>
<text x="168.2" y="139">2</text>
<text x="170.8" y="139.8">BLANK</text>
<text x="170.8" y="138">VPRG</text>
<text x="190.5" y="138">OUT_6</text>
<text x="190.5" y="139.8">OUT_7</text>
<text x="190.5" y="141.5">OUT_8</text>
<text x="190.5" y="143.2">OUT_9</text>
<text x="197.1" y="139">14</text>
<text x="197.1" y="140.7">15</text>
<text x="197.1" y="142.5">16</text>
<text x="225.6" y="139">2</text>
<text x="225.6" y="140.7">3</text>
<text x="225.6" y="142.5">4</text>
<text x="167.4" y="147.6">24</text>
<text x="168.2" y="149.4">3</text>
<text x="168.2" y="144.2">4</text>
<text x="168.2" y="145.9">5</text>
<text x="170.8" y="148.4">SOUT</text>
<text x="170.8" y="145">SCLK</text>
<text x="170.8" y="146.7">SIN</text>
<text x="189.7" y="145">OUT_10</text>
<text x="189.7" y="146.7">OUT_11</text>
<text x="189.7" y="148.4">OUT_12</text>
<text x="197.1" y="144.2">17</text>
<text x="197.1" y="145.9">18</text>
<text x="197.1" y="147.6">19</text>
<text x="197.1" y="149.4">20</text>
<text x="225.6" y="149.4">1</text>
<text x="167.4" y="151.1">23</text>
<text x="170.8" y="151.9">XERR</text>
<text x="170.8" y="150.1">XLAT</text>
<text x="189.7" y="153.6">OUT_15</text>
<text x="189.7" y="150.1">OUT_13</text>
<text x="189.7" y="151.9">OUT_14</text>
<text x="197.1" y="152.8">22</text>
<text x="197.1" y="151.1">21</text>
<text x="225.6" y="151.1">2</text>
<text x="225.6" y="152.8">3</text>
<text x="225.6" y="154.6">4</text>
<text x="225.6" y="161.5">1</text>
<text x="225.6" y="163.2">2</text>
<text x="225.6" y="164.9">3</text>
<text x="225.6" y="166.6">4</text>
</g>
</svg>
